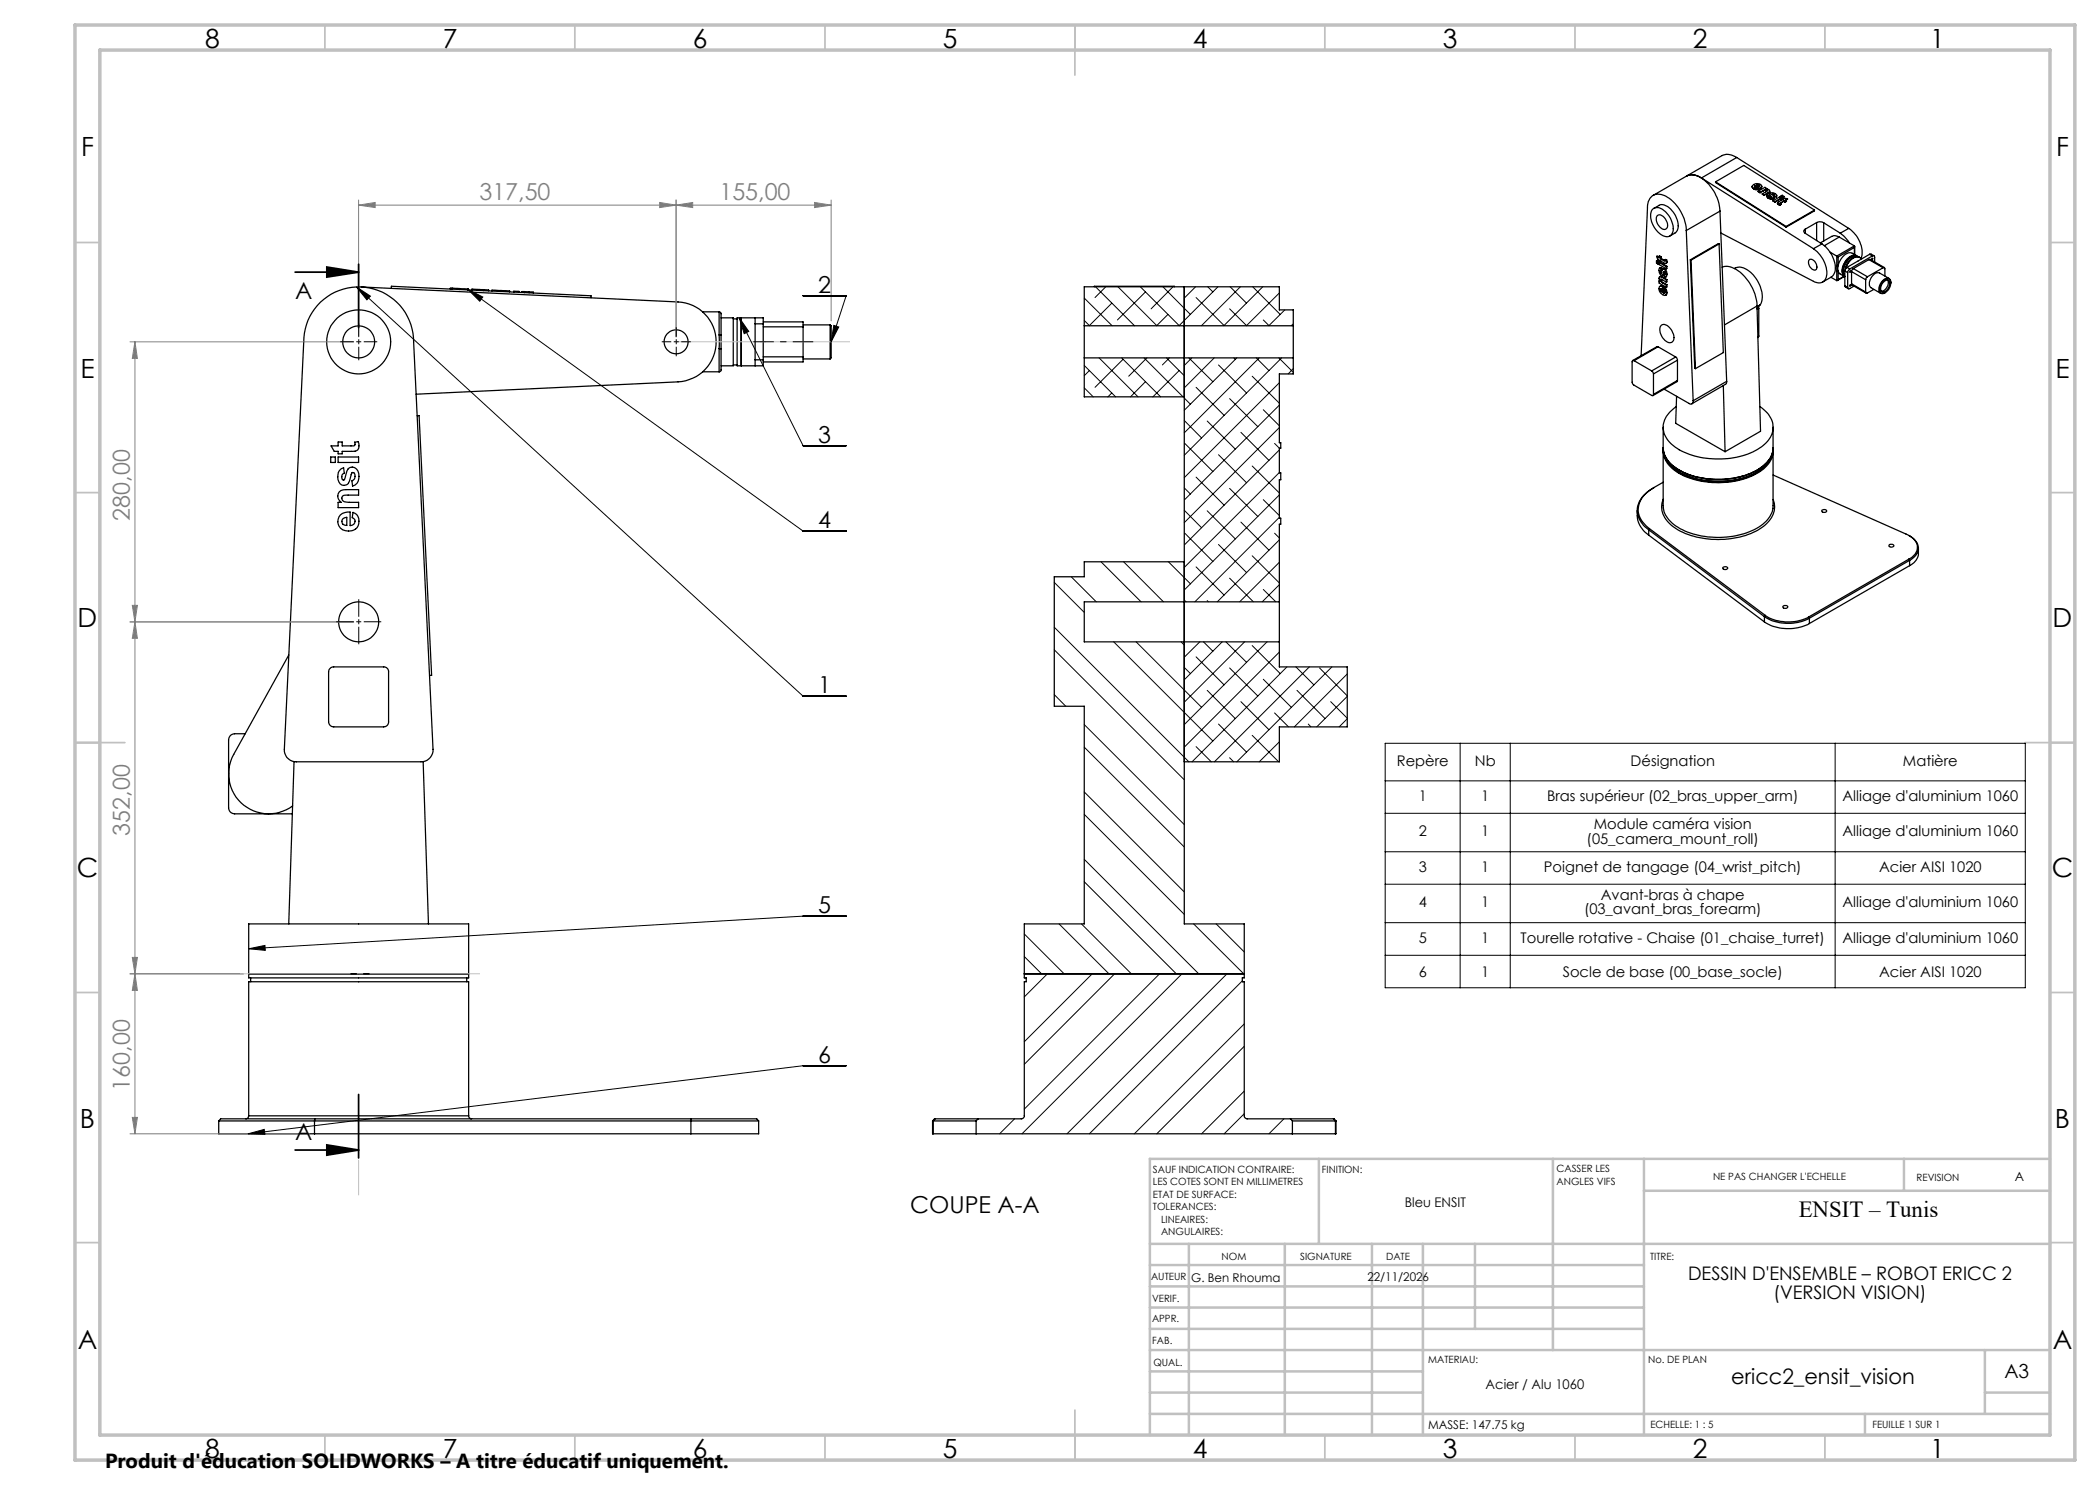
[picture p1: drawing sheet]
<svg xmlns="http://www.w3.org/2000/svg" width="420mm" height="297mm" viewBox="0 0 420 297" stroke-linecap="round" stroke-linejoin="round" font-family="sans-serif">
<g fill="none" stroke="#000" stroke-width=".25">
<path d="M337.3 35.2a2.87 2.87 0 0 1 3 .4M337.3 35.2a3.4 3.4 0 0 1 3.9 1.1 9 9 0 0 1 2.8 5.9M337.3 35.2l-6.7 3.9M340.3 35.6l22.4 14.1M343.1 36.4v.1l14.1 8.9M343.1 36.4l14.1 8.9M343.1 36.4l5.7-3.3 14.1 8.9M347.3 31.5a2.97 2.97 0 0 0-2.9-.4l-7.1 4.1M347.3 31.5l-7 4.1M347.3 31.5l22.4 14.2M350.4 37.4l.3 .4M350.4 37.3v.1"/>
<path d="M350.7 37.8l.4 .2 .6-.2M350.7 37.7l.4 .2 .6-.1M350.7 37.7a.48 .48 0 0 1-.2-.6 .48 .48 0 0 1 .5-.3 .87 .87 0 0 1 1.3 .6l-.4 .3M350.7 37.7v.1M351 37.2l-.1 .3M351 37.2l-.1 .2 .1 .2h.4l.3 .2M351 37.2l.9 .6M351 37.2l.9 .5M351 37.2h.1M351.5 37l-.3 .1 .6 .3 .1-.2-.1-.2M351.5 37h.3M351.5 37l-.2 .1"/>
<path d="M351.5 37l.3 .1M351.5 37h.1M351.6 38.2l.4 .4M351.6 38.2l.4 .3M351.8 37.1l.1 .1M351.8 37v.1M351.9 37.7v.1M352 38.5v.1M352.4 37.3l-.1 .2-.4 .3M352.5 38.8l.3 .3M352.5 38.8l.3 .2M352.6 38.2l-.6 .4"/>
<path d="M352.6 38.1l-.6 .4M352.6 38.1v.1M352.8 39v.1M353.3 39.1l.1 .3 .3 .2M353.3 37.7l-.2 .1h.2a.39 .39 0 0 1 .6 .2 .39 .39 0 0 1-.2 .5M353.3 37.7v.1M353.3 37.7l-.3-.2-1.4 .7M353.4 38.1l-.4-.1-.4 .2M353.4 38.1v.1M353.4 38v.2l-.9 .6M353.4 38h-.4l-.4 .1M353.4 38v.1"/>
<path d="M353.6 38.6l-.8 .5M353.7 39.6l.6 .3 .4-.1M353.7 39.6l.6 .2 .4-.1M353.7 39.6h.1M353.7 38.5l-.9 .5M353.7 38.5l-.1 .1M353.8 39.1a.34 .34 0 0 0 .2 .3 .34 .34 0 0 0 .4 0M353.8 39.1l-.4-.2-.1 .1 .4 .6M353.8 39.1v.2M353.9 38.8l.4 .6M353.9 38.2v.2l-.3 .2M354.3 39.4v.1"/>
<path d="M354.3 39.3l.1 .1M354.3 39.3l-.4-.4a.77 .77 0 0 1 .8-.3 .77 .77 0 0 1 .6 .6l-.1 .1M354.3 39.3v.1M354.4 38.9a.57 .57 0 0 1 .3 .9M354.4 38.8l.1 .1M354.4 38.8v.1M354.5 38.9l.3 .1M354.5 38.8l.3 .1M354.5 38.8h-.1M354.5 38.8v.1M354.7 39.7v.1M354.8 39l.1 .1"/>
<path d="M354.8 38.9v.3M354.8 38.9v.1M354.8 39.2l.4 .2M354.8 39.2l.4 .1M354.9 39.5l-.2 .2M355.2 39.3v.1M355.3 39.2l-.1 .2M355.4 39.1v.1M356.1 39.3l.3-.3 .4 .3M356.1 39.3l.4 .2M356.2 39.9l.2 .1-.9 .5 .2 .3M356.2 39.9l.1 .1"/>
<path d="M356.3 39.6l-1.3 .8M356.3 39.6l-.3-.2-1.4 .7M356.5 39.5h.1M356.8 39.3l-.3 .2M357.5 39.8l-.4 .3M357.5 39.8l-.6-.2-.7 .3M357.5 39.8l-.5 .2 .3 .2M72.2 57.4l63.4 3a8 8 0 0 1 7.6 8 8 8 0 0 1-7.6 8l-52.4 2.4M78.2 57.7l.1-.4 39.9 1.9v.3M90.4 57.6l1.5 .1M90.4 57.6h-.3v.2M90.4 57.6v.3"/>
<path d="M91.9 57.7l1.6 .1v.2M91.9 57.7v.2M93.6 57.8v.2M95.4 57.9h.7M95.4 57.9l-1-.1v.2M95.4 57.9v.2M96.1 57.9h.6M96.1 57.9v.2M96.7 57.9v.2M96.7 57.9l1 .1v.2M100.2 58.1l-1.8-.1v.2M100.2 58.1l1.7 .1v.2"/>
<path d="M100.2 58.1v.2M102.8 58.4v-.2l1 .1v.2M104.8 58.3h-.4v.2M104.8 58.3v.2M105.8 58.4h.8v.2M105.8 58.4l-.9-.1v.2M105.8 58.4v.2M218.9 57.4v-.1h15.9v.1M236.9 57.4v127.4h11.9v10.8h-.3v.8h.3v26.8a.6 .6 0 0 0 .6 .6h17.3M330.4 42a1.64 1.64 0 0 1 2.4 .2 4.6 4.6 0 0 1 1.7 4.3 1.31 1.31 0 0 1-2.1 .5 4.3 4.3 0 0 1-2-5zM330.8 41.7l1-.6a2.23 2.23 0 0 1 2.7 1.2 3.5 3.5 0 0 1 .7 4.2l-1.2 .7M331.3 52.2l.1-.1 .3 .2"/>
<path d="M331.3 52.2l.3 .2M331.3 52.2v.4l.3 .2M331.3 51.3l.1-.1 .4 .3M331.3 51.3l.2 .6 .6 .5M331.4 43.1a1.27 1.27 0 0 1 1.8 .9 1.08 1.08 0 0 1-.4 1.9 2.12 2.12 0 0 1-1.4-2.8zM331.6 52.4v.4M331.7 52.3l-.1 .5M331.7 52.3l-.1 .1M331.8 51.3l.4 .1M331.8 52.5l.1-.1 1.5 .9M331.8 51.3l.3 .1M331.8 51.3v.3l-.5-.3"/>
<path d="M331.8 52.5v.4l1.5 .9M331.8 56.2v.4l1.5 .9M331.8 52.5l1.5 .8M331.9 55.3l.6 .1M331.9 56.1l-.1 .1M332 57.3l.2-.1 .6 .2M332.1 54.2v.3M332.1 56l.1-.2 1.1 .6M332.1 56l.1 .3 .4 .3M332.1 57.9l.1-.2h.2v.7l-.2-.2M332.1 57.9l.1 .3M332.1 52.4v-.2l.9 .5h.2l.1-.3"/>
<path d="M332.1 54.5l.1 .1M332.1 51.4v.3M332.1 51.7l.6 .4M332.2 54.2v.2M332.2 55.9l.1 .4 .4 .3M332.2 57.8l.1 .3M332.2 54.6h.1M332.2 54.2h-.1M332.2 55.9l-.1 .1M332.2 57.8l-.1 .1M332.2 54.4l.1 .1M332.2 54v.2"/>
<path d="M332.2 55.8v.1M332.2 53.6h-.2a.85 .85 0 0 0-.2 .9 .85 .85 0 0 0 .8 .5l.1-.5M332.2 57.7v.1M332.2 51.4v.3M332.2 52.2l-.1 .2M332.2 51.7l.6 .3M332.2 51.7h-.1M332.2 51.4h-.1M332.2 53.6v.4M332.2 54.4l-.1 .1M332.2 54l-.1 .2M332.3 54.5l-.1 .1"/>
<path d="M332.3 58.1l.1 .2M332.3 58.1l-.1 .1M332.3 53.5l-.3 .1M332.3 53.5l.1 .5h-.2M332.3 53.5l-.1 .1M332.4 55.5l-.5-.1-.1 .3 .2 .6-.2-.1M332.4 55.5l.9 .5M332.5 55.4l.9 .5M332.5 55.4l-.1 .1M332.5 53.9l-.3 .7M332.6 53.8l.2 .1M332.6 56.6l.7 .4"/>
<path d="M332.7 53.8h.2M332.7 57.5a.49 .49 0 0 0-.7-.2 .49 .49 0 0 0-.2 .7 1.24 1.24 0 0 0 1.4 1l.1-.4M332.7 53.8h-.1M332.7 55l-.2 .1M332.7 57.5v1.1M332.7 55h-.1M332.7 52.1h.3M332.7 56.6l.7 .3M332.7 56.6h-.1M332.7 54.5l.1-.1a.31 .31 0 0 1 .2 .3 .31 .31 0 0 1-.2 .3M332.8 58.5l.2 .1M332.8 57.4v1.1"/>
<path d="M332.8 57.4l-.1 .1M332.8 58.5l-.1 .1M332.8 53.9l.4 .5 .1 .5M332.8 52l.2 .1M332.8 52l-.1 .1M332.8 54.4l-.1 .6M332.8 57.6l.2-.1 .2 .4 .2 .6M332.8 57.6l.3 .3 .2 .7M332.8 57.6v.4a.29 .29 0 0 1 .2 .4 .29 .29 0 0 1-.3 .2M332.8 54.3v.1M332.8 54.4l-.1 .1M332.9 53.8l.4 .6 .1 .5"/>
<path d="M332.9 53.8l-.1 .1M333 51.9v.2M333 51.9l.3 .1M333 54.9l-.2 .1M333 51.9l.2 .1M333.2 55.4h-.1M333.2 52l.1 .4M333.3 53.3v.5M333.3 56v.4M333.3 57v.5M333.3 54.9l-.1 .4-.2 .2h-.2v-.5M333.3 52l.1 .4"/>
<path d="M333.3 52h-.1M333.4 53.3h-.1M333.4 53.3l-.1 .5M333.4 55.9l-.1 .5M333.4 56.9l-.1 .6M333.4 55.9l-.1 .1M333.4 56.9l-.1 .1M333.4 52.4l-.2 .3M333.4 54.9l-.2 .4M333.4 58.5l-.1 .4-.2 .2M333.4 52.4h-.1M333.4 54.9h-.1"/>
<path d="M333.4 58.5l-.1 .1M337.3 46.1a8.1 8.1 0 0 0-5-7.2 2.28 2.28 0 0 0-2.8 2.7l-1.3 29.6M337.3 46.1l1.3 34M338.1 52l.8 21.7h.2M338.1 52h.1M338.2 52l.9 21.7M343.8 48.8l-.1-.1-5.6 3.3M343.8 48.8l.9 21.7-5.6 3.2M343.8 48.8l-5.6 3.2M344 42.2l-6.7 3.9M344 42.2l1.3 34.1M344.2 46.6l18.5 9.7a1.69 1.69 0 0 0 1.9 .1 1.69 1.69 0 0 0 .8-1.8 6.3 6.3 0 0 0-2.7-4.9"/>
<path d="M344.4 53.4a4.1 4.1 0 0 1 4.2 1.6 9.4 9.4 0 0 1 2.8 6.2M346.9 53.7a2.43 2.43 0 0 1 2.9 .6 6.3 6.3 0 0 1 2.4 6.3l-.2 .4M354.6 40.1l.4 .3M355 40.4h.1M355.5 40.6l.2 .3M355.7 40.9l.3 .2M355.7 40.8l.3 .2M355.7 40.8v.1M356 41v.1M356.2 40.6l-.2 .1M356.2 40.5l-.2 .1 .2 .2M356.2 40.8l-.2 .3"/>
<path d="M356.2 40.8l-.2 .2M356.2 40.5v.1M356.8 40.2l-.6 .4M356.8 40.2l.2 .2M356.8 40.2l-.6 .3M356.8 40.2h.1M357 40.4h.1M357.2 45.3v.1M357.3 40.2l-.3 .2M361.1 45.8a.44 .44 0 0 0-.4 .4 .44 .44 0 0 0 .4 .5M361.1 46.7l3.3 2.1M361.1 45.8v.9"/>
<path d="M361.9 51.9a1.4 1.4 0 0 1 1.4 2 1.13 1.13 0 0 1-1.6-1.1v-.5zM362.9 42v.2l-5.7 3.2M362.9 42l-5.7 3.3M363.3 44.5a1.37 1.37 0 0 1 1.4 .1M363.3 44.5l-2.2 1.3M363.3 44.5v3.6M364.4 48.8a5.9 5.9 0 0 1 2.6 5.6l-.4 .7-.3 .3-1.8 1M364.4 48.8l-1.7 .9M364.7 44.6l3.4 2M364.7 44.6v3.6M366 50.4l1.3 .8M366.2 55.5l1.1 .6"/>
<path d="M367.3 51.2l.3 .2M367.3 53.1h.3M367.3 53.1v1.1M367.3 54.2h.3M367.3 51.2v1.9M367.3 54.2v1.9M367.6 54.2l.3 .5 1 .6-1.4 .8M367.6 53.1v1.1M367.6 55.9l-.3 .2M367.6 51.4v1.7M367.6 54.2v1.7M367.8 47.4a1.45 1.45 0 0 0-1.4-.1l-2.3 1.3"/>
<path d="M367.8 47.4l3.1 1.8M367.8 47.4l-2.9 1.7M368.1 46.6l.7 .7 1.1 1.3M368.8 55.2l-1.2 .7M369 57.1l.1 .3 .6 .3M369 54.2l.5 .3M369 57.1l.5 .4M369 54.2v2.9M369.4 53.5l-.3 .2-.1 .5M369.4 53.5l.6 .3M369.5 54.5v3M369.7 45.7a5.6 5.6 0 0 1 2.5 5.9"/>
<path d="M369.7 45.7l-1.6 .9M370 53.8l-.5 .7M370.3 56.8l.1 .2 2.8 1.6M370.3 54.3l2.8 1.6M370.3 56.8l2.8 1.6M370.3 54.3v2.5M370.7 53.7l-.4 .6M370.7 53.7l2.8 1.6M370.8 57.2l-.8 .5a.26 .26 0 0 1-.3 0 .26 .26 0 0 1-.2-.2M370.9 49.2v.3M370.9 49.2l-3.6 2M370.9 49.5l-3.3 1.9"/>
<path d="M370.9 49.5v1.4M370.9 49.3v1.6M371.2 51.2a2.07 2.07 0 0 0-2.3 1.4 2.01 2.01 0 0 0 0 2.6M371.3 51.1l-.8-.4a2.24 2.24 0 0 0-2.6 1.6l-.3 .8M371.4 51.3a1.44 1.44 0 0 0-2 .5l-.1 .2a2.9 2.9 0 0 0-.6 3.1l.3 .2M371.9 51.5a2.19 2.19 0 0 0-2.5 1.6l-.3 .7M371.9 51.5a1.65 1.65 0 0 0-2.4 .7 2.75 2.75 0 0 0-.5 3.1M371.9 51.5l.5 .2M373.1 55.9v2.5M373.5 55.3l-.4 .6M373.8 51.9h.3l2.8 1.6M373.8 51.9l2.8 1.6"/>
<path d="M373.8 51.9l-3.1 1.8M373.9 50.9l.3-.1 .6 .3M373.9 50.9l.6 .3M373.9 50.9l-4.5 2.6M374.5 51.2a.28 .28 0 0 1 .3-.1 .28 .28 0 0 1 .1 .3v1M374.5 51.2l-4.5 2.6M374.8 57.9l-1.4 .8-.3-.3M376.6 56.2a.84 .84 0 0 1 1.5 0 2.04 2.04 0 0 1-1.8 2.5 1.62 1.62 0 0 1 .3-2.5zM376.6 53.5a.21 .21 0 0 1 .3 0 .21 .21 0 0 1 .1 .3v1.4M376.6 53.5l-3.1 1.8M376.7 56.5a.69 .69 0 0 1 .9-.4 .69 .69 0 0 1 .3 1 1.38 1.38 0 0 1-1.5 1.2 1.32 1.32 0 0 1 .3-1.8zM377.5 56.1a1.69 1.69 0 0 1-1.2 2.1"/>
<path d="M377.8 55.7l-1.9-1.1a1.9 1.9 0 0 0-2 1.8v.6l.3 .5 1.9 1.2M378.2 56.6a.84 .84 0 0 0-.6-1 .84 .84 0 0 0-1 .5 1.8 1.8 0 0 0-.5 2.6h.5l.4-.2M64.1 60.4a11 11 0 0 1 11.9-2.1 11 11 0 0 1 6.7 10.1l3.9 81.5a2.38 2.38 0 0 1-2.4 2.5h-24.9a2.4 2.4 0 0 1-2.4-2.5l3.8-81.5a10.8 10.8 0 0 1 3.4-8zM140.5 62.4h3.3M140.5 74.4h3.3M143.8 69.7h.4M143.8 67v2.7M143.8 67h.4M143.8 62.4l.4 .2v4.4M143.8 62.4v4.6M143.8 69.7v4.7M144.2 69.7v4.4l-.4 .3"/>
<path d="M144.2 67v2.7M144.2 63.6h2.4v9.6h-2.4M146.6 63.8h.8M146.6 73h.8M148.2 63.6v9.6M151 63.6v1.2M151 72v1.2M151 64.8h1.6M151 72h1.6M151 64.8v7.2M152.6 64.8v-1.2h-5.2v9.6h5.2v-1.2M152.6 64.4h8v1"/>
<path d="M152.6 64.8v7.2M152.6 71.4h8M152.6 65.4h8M160.6 71.4v1h-8M160.6 71.8h5.4M160.6 65h5.4M160.6 65.4v6M166 65v6.8M166 65a1.79 1.79 0 0 1 .2 1.6v5l-.2 .2M216.9 65.2v6.4M216.9 65.2v-7.8h39v4.6h2.8v3.2M216.9 71.6v7.8h20"/>
<path d="M216.9 71.6h41.8M216.9 65.2h41.8M258.7 65.2v6.4M258.7 71.6v3.2h-2.8v13.7h.3v1.1h-.3v5h.3v1.4h-.3v7.6h.3v1.2h-.3v15.6M326.8 72.1a.23 .23 0 0 0-.3 0 .23 .23 0 0 0-.1 .3l.1 4.4 3.8 2.3a.21 .21 0 0 0 .3 0 .21 .21 0 0 0 .1-.2M326.8 72.1l3.5 2.1M330.3 74.2l.4 .6M330.7 74.8v4.1M331.6 69.4l-.2-.1-4.9 2.8M331.6 69.4l3.5 2M331.6 69.4l-4.8 2.7M332.2 65.1a1.43 1.43 0 0 1 2 .8 1.94 1.94 0 0 1 .2 2.6 2.19 2.19 0 0 1-2.4-2v-.7z"/>
<path d="M332.8 77.8l5 2.9a.51 .51 0 0 0 .6 0 .51 .51 0 0 0 .2-.6M335.1 71.4l.4 .6M335.1 71.4l-4.8 2.8M335.3 79.3l-.2 5.4 9.9 5.6M335.5 76.1l-.1 .2-4.8 2.8M335.5 72v4.1M335.5 72l-4.8 2.8M335.5 76.1l-4.8 2.8M344.7 77.1l.3 13.2M345.3 76.3l-.1 .5-6.8 3.9M345.3 76.3l-6.7 3.8M351.4 61.2l-6.5 3.8"/>
<path d="M351.4 61.2l.7 25.1-7.1 4M351.7 61.4l.1 .3M351.8 67.2l-.2 .3M351.8 61.7v5.5M351.8 61.7l-.4 .1M351.8 67.2l-.2 .1M352 61l-.6 .7M352 61l-.6 .4M66.1 91.4h1v1.1h-1zM66.2 89.2h1.4v-.8h.8v.8h2.4l.2-.3-.1-.5 .7-.1a1.22 1.22 0 0 1 .1 1.3 1.22 1.22 0 0 1-1.1 .7h-2.2v.5h-.8v-.5h-.7zM67.6 91.4h4.1v1.1h-4.1zM67.8 98.4l.9-.4 3-.1v1.1h-2.1a1.01 1.01 0 0 0-1.2 .4v.2a.76 .76 0 0 0 .5 .8l2.8 .1v1h-4.1v-1h.6a1.46 1.46 0 0 1-.4-2.1z"/>
<path d="M67.9 94.1l.8-.5 .2 1a.8 .8 0 0 0-.2 1.4l.2-.1 .2-.8a1.96 1.96 0 0 1 1-1.6 1.49 1.49 0 0 1 1.7 1.8 1.84 1.84 0 0 1-1.3 1.9l-.1-1a.93 .93 0 0 0 .6-.8 .93 .93 0 0 0-.4-.9l-.3 .3-.3 1.1a1.2 1.2 0 0 1-1.2 1.2 1.2 1.2 0 0 1-1.2-1.2 2.72 2.72 0 0 1 .3-1.8zM83.4 83.1h.4l2.5 52h-.4M330.8 97.5a5.3 5.3 0 0 0-3.2 4.6 5 5 0 0 0 2.3 3.6M330.8 97.5a5.3 5.3 0 0 0-3.3 5.1 5.2 5.2 0 0 0 2.2 3.4M332.6 89.5a5.6 5.6 0 0 0 3.7 4.8 17 17 0 0 0 15.6-.6 5.1 5.1 0 0 0 2.7-4.2M332.6 85.4v4.4a5.4 5.4 0 0 0 3.2 4.6 17.3 17.3 0 0 0 15.7-.1 5.3 5.3 0 0 0 3.1-4.5v-4.4M332.6 90a5.4 5.4 0 0 0 3.2 4.7 17 17 0 0 0 16.1-.3 5 5 0 0 0 2.7-4.4M332.6 90.2v10.9a5.7 5.7 0 0 0 3.9 4.9 17 17 0 0 0 15.6-.8 5.1 5.1 0 0 0 2.5-4.1v-10.9M332.6 99.9a4.6 4.6 0 0 0 2.2 5.5 17.1 17.1 0 0 0 12.5 2.1 9.8 9.8 0 0 0 7.2-4.3 3.8 3.8 0 0 0 .1-3.3M332.6 96.4l-1.8 1.1M333.4 92.2a9.7 9.7 0 0 0 6.7 3.9 16 16 0 0 0 12.2-2.2l1.5-1.7M352 81.3a4.8 4.8 0 0 1 2.4 5.4 8.3 8.3 0 0 1-5.9 4.5 17 17 0 0 1-13.5-1.8 4.4 4.4 0 0 1-1.9-5.8 6.3 6.3 0 0 1 2.1-2.3"/>
<path d="M354.6 95l26.6 11.8a2.81 2.81 0 0 1 2.2 3.4l-.5 .8-1.1 .8M68.1 103a2.72 2.72 0 0 1 1.9-.6v2.7a.82 .82 0 0 0 1-.6 .82 .82 0 0 0-.6-1l.2-1a1.98 1.98 0 0 1 1.1 2.5 1.98 1.98 0 0 1-2.6 1.1 1.89 1.89 0 0 1-1-3.1zM68.6 103.7l.8-.2v1.6a.81 .81 0 0 1-.9-.4 .81 .81 0 0 1 .1-1zM236.9 112.4h-20v3h-6v25.8h6v43.6h-12v10.8h.3v.8h-.3v26.8a.6 .6 0 0 1-.6 .6h-17.3M327.4 102.1a5 5 0 0 0 2.3 4.9M329.7 106l23.2 17.3M329.7 106v1M329.7 107l23.2 17.4M329.9 105.7l23.2 17.4M329.9 105.7l-.2 .3M344.6 113.5l.1-.1a.44 .44 0 0 1 .5-.1 .44 .44 0 0 1 .3 .4 .52 .52 0 0 1-.6 .2 .52 .52 0 0 1-.3-.4zM364.4 102h.1a.41 .41 0 0 1 .5-.1 .41 .41 0 0 1 .2 .5 .46 .46 0 0 1-.5 .1 .46 .46 0 0 1-.3-.5z"/>
<path d="M377.9 109v-.1a.49 .49 0 0 1 .5-.1 .49 .49 0 0 1 .3 .5 .54 .54 0 0 1-.5 .1 .54 .54 0 0 1-.4-.4zM381.8 107.1a2.6 2.6 0 0 1 1.4 3.9l-1.3 1.1M381.8 111.8l-20.1 11.6M381.8 111.8l.1 .3M381.9 112.1l-20 11.5M381.9 112.1v1M381.9 113.1l-20 11.6M383.7 109.6v1.1a2.92 2.92 0 0 1-1.8 2.4M57.7 131l-11 19.9a8 8 0 0 0 1.8 9.9 8 8 0 0 0 10 .4M65.9 133.8l.6-.4h10.2a.96 .96 0 0 1 1 1v10a.97 .97 0 0 1-1 1h-10a1.02 1.02 0 0 1-1-1v-10zM255.9 120.4v8M255.9 128.4v5h13.6v12h-13.6v7h-19"/>
<path d="M255.9 120.4h-39v8h39M352.9 123.3a9.1 9.1 0 0 0 9 .3M352.9 124.4a9.1 9.1 0 0 0 9 .3M352.9 123.3v1.1M353.1 123.1a8.7 8.7 0 0 0 8.6 .3M353.1 123.1l-.2 .2M356.6 121.3l.1-.1a.44 .44 0 0 1 .5-.1 .44 .44 0 0 1 .3 .4 .52 .52 0 0 1-.5 .2 .52 .52 0 0 1-.4-.4zM361.7 123.4l.2 .2M361.9 123.6v1.1M49 146.8h-2.1a1.21 1.21 0 0 0-1.2 1.2v13.6a1.2 1.2 0 0 0 1.2 1.2h11.6M58.8 152.3l-1.1 32.5M84.6 152.3l1.1 32.5"/>
<path d="M49.7 194.8h44M49.7 184.8h44v10.8h-44zM50.1 195.6v.8M93.3 195.6v.8M204.9 194.8h43.9M43.7 224.2h19.2M43.7 224.2v2.6h19.2M49.7 223.2a.6 .6 0 0 1-.6 .6M49.7 223.2v-26.8h44v26.8M49.7 223.2h44M62.9 224.2v2.6M62.9 224.2h75.3"/>
<path d="M62.9 226.8h75.3M63 223.8h-18.9l-.4 .4M63 223.8h75.3M63 223.8l-.1 .4M93.7 223.2a.6 .6 0 0 0 .6 .6M138.2 224.2h13.5M138.2 224.2v2.6M138.3 223.8h13l.4 .4M138.3 223.8l-.1 .4M151.7 224.2v2.6h-13.5M186.5 224.2v2.6h.1M186.5 224.2h8.7"/>
<path d="M187 223.8l-.5 .4M187 223.8l-.4 .4v2.6M195.2 224.2v2.6M195.6 223.8l-.4 .4M258.1 223.8l.4 .4M258.5 224.2h8.6M258.5 224.2v2.6M266.7 223.8l.5 .4M266.7 223.8l.4 .4M267.1 224.2h.1M267.1 224.2v2.6M267.2 224.2v2.6h-80.6"/>
<circle cx="370.1" cy="54.4" r=".15"/>
<circle cx="370.1" cy="57.1" r=".15"/>
<circle cx="374.4" cy="51.8" r=".15"/>
<circle cx="71.7" cy="68.4" r="3.2"/>
<circle cx="71.7" cy="68.4" r="6.4"/>
<circle cx="135.2" cy="68.4" r="2.4"/>
<circle cx="71.7" cy="124.4" r="4"/>
</g>
<g fill="none" stroke="#000" stroke-width=".2">
<path d="M216.9 59.6l5.5 5.6M219.1 57.4l7.8 7.8M221.2 57.4l-2.2 2.1M223.6 57.4l7.8 7.8M228.1 57.4l7.8 7.8M229.1 58.4l-5.6 5.6M232.6 57.4l5.5 5.5M234.6 57.4l-4.4 4.4M239.1 57.4l-2.2 2.2M239.2 59.5l5.6 5.6M241.5 57.4l1.1 1M243.6 57.4l-7.8 7.8"/>
<path d="M246 57.4l3.3 3.2M248.1 57.4l-7.8 7.8M250.5 57.4l5.5 5.5M252.6 57.4l-7.8 7.8M255.9 58.6l-6.6 6.6M216.9 73.1l6.2 6.3M216.9 64.1l1 1.1M216.9 77.6l1.8 1.8M217.9 74.1l-1 1M219.8 71.6l7.8 7.8M222.4 60.6l-4.6 4.6M222.4 78.6l-.8 .8"/>
<path d="M224.3 71.6l7.8 7.8M224.6 71.9l-5.6 5.6M226.9 65.1l-.1 .1M228.8 71.6l7.8 7.8M229.1 76.3l-3 3.1M229.4 71.6l-3.7 3.6M233.3 71.6l3.6 3.5M233.6 62.9l-2.3 2.3M233.9 71.6l-1.4 1.4M235.8 74.1l-5.2 5.3M236.9 79.6l1.2 1.3M237.8 71.6l4.8 4.7"/>
<path d="M238.4 71.6l-1.5 1.5M239.2 77.5l5.6 5.6M242.9 71.6l-6 6M243.7 73l5.6 5.6M245.9 79.7l5.7 5.6M245.9 61.8l3.4 3.4M246.8 71.6l.3 .3M247.4 71.6l-10.5 10.5M250.4 75.2l5.5 5.4M251.2 71.6l2.6 2.5M251.8 71.6l-14.9 15M252.7 64l1.1 1.2"/>
<path d="M255.8 71.6l2.9 2.9M255.9 76.5l-19 19M256.3 71.6l-19.4 19.4M257 62l-3.2 3.2M258.7 73.7l-1.1 1.1M258.7 64.8l-.5 .4M236.9 97.6l1.2 1.2M236.9 84.1l3.4 3.5M237 88.7l5.6 5.6M239.2 95.4l5.6 5.6M241.4 84.2l5.7 5.6M243.7 90.9l5.6 5.7"/>
<path d="M245.9 97.7l5.7 5.6M248.2 86.5l5.6 5.6M250.4 93.2l5.5 5.4M252.7 99.9l3.2 3.2M252.7 81.9l3.2 3.3M254.9 88.7l1 .9M255.9 81l-19 19M255.9 85.5l-19 19M255.9 90l-19 19M255.9 94.5l-19 19M255.9 99l-19 19M210.9 116.5l6 6"/>
<path d="M214.2 115.4l5.1 5M220.2 112.4l8 8M224.7 112.4l8 8M233.7 112.4l4.4 4.4M236.9 102.1l3.4 3.4M237 106.6l5.6 5.7M239.2 113.4l5.6 5.6M241.4 102.2l5.7 5.6M243.7 108.9l5.6 5.6M245.9 115.6l4.8 4.8M248.2 104.4l5.6 5.6M250.4 111.2l5.5 5.4"/>
<path d="M252.7 117.9l2.5 2.5M254.9 106.6l1 1M255.9 103.5l-16.9 16.9M255.9 108l-12.4 12.4M255.9 112.5l-8 7.9M255.9 116.9l-3.5 3.5M210.9 130l26 26M210.9 138.9l2.2 2.3M210.9 125.4l26.9 27M222.7 128.4l14.2 14.1M227.2 128.4l13.1 13.1M236.2 128.4l.7 .6"/>
<path d="M236.9 120l.3 .4M236.9 133.5l1.2 1.2M239.2 131.4l5.6 5.6M240 128.4l-3.1 3M240.7 128.4l1.9 1.8M241.4 120.1l.3 .3M241.4 138.1l5.7 5.6M244.4 128.4l-7.5 7.6M245.2 128.4l4.1 4.1M245.9 133.6l5.7 5.6M248.9 128.4l-12 12M250.4 129.1l5.6 5.6"/>
<path d="M252.7 135.9l5.6 5.6M253.4 128.4l-16.5 16.5M255.9 130.4l-19 19M257.4 133.4l-19 19M259.2 133.4l3.6 3.6M259.4 138.1l5.6 5.6M261.9 133.4l-19 19M263.9 133.6l5.6 5.6M266.4 133.4l-19 19M269.5 134.8l-10.6 10.6M269.5 139.3l-6.2 6.1M216.9 149.4l20 20"/>
<path d="M216.9 158.4l20 20M216.9 144.9l20 20M237 142.6l5.6 5.6M239.2 149.3l3.1 3.1M243.7 144.8l5.6 5.6M245.9 151.5l.8 .9M248.2 140.3l5.6 5.6M250.4 147.1l5.3 5.3M254.9 142.6l2.8 2.8M255.9 148.4l-4.1 4M261.7 144.8l.5 .6M266.1 140.3l3.4 3.3"/>
<path d="M269.5 143.8l-1.7 1.6M216.9 176.4l18.4 18.4M216.9 162.9l20 20M216.9 171.9l22.8 22.9M204.9 191.3l3.4 3.5M204.9 186.8l7.9 8M205 194.8l-.1 .1M209.5 194.8l-4.6 4.6M211.8 184.8l10 10M216.3 184.8l10 10M218.4 194.8l-13.5 13.5M222.9 194.8l-18 18.1"/>
<path d="M231.9 194.8l-27 27M236.4 194.8l-32 32M238.7 184.8l10 10M243.2 184.8l5.6 5.6M245.4 194.8l-32 32M248.5 196.2l-30.6 30.6M248.8 204.8l-21.9 22M248.8 218.2l-8.5 8.6M248.8 209.3l-17.4 17.5M202.9 223.8l-3 3M248.8 222.7l-4 4.1M256.8 223.8l-3 3"/>
<path d="M258.5 226.6l-.2 .2"/>
</g>
<path d="M26 194.8h22.7M27 194.8v32M26 226.8h35.9M26.5 223.5h1l-.5 3.3z" fill="none" stroke="#808080" stroke-width=".2"/>
<g fill="none" stroke="#c0c0c0" stroke-width=".35">
<path d="M65 5v5M115 5v5M165 5v5M215 5v10M265 5v5M315 5v5M365 5v5M15 48.5h5M410 48.5h5M15 98.5h5M410 98.5h5M15 148.5h10"/>
<path d="M405 148.5h10M15 198.5h5M410 198.5h5M15 248.5h5M410 248.5h5M65 287v5M115 287v5M165 287v5M215 282v10M265 287v5M315 287v5M365 287v5"/>
</g>
<g fill="none" stroke="#c0c0c0" stroke-width=".5">
<path d="M263.8 231.8v17M310.6 231.8v38.2M328.8 231.8v55.2M328.8 238.2h81.2M380.8 231.8v6.4M410 231.8h-180v55.2M230 248.8h180M230 257.3h98.8M230 253h98.8M237.8 248.8v38.2M257 248.8v38.2M274.4 248.8v38.2"/>
<path d="M284.6 248.8v38.2M295 248.8v17M230 265.8h98.8M230 261.5h98.8M230 278.5h54.6M230 274.3h54.6M230 270h180M397 278.5h13M397 270v12.8M230 282.8h180M373 282.8v4.2"/>
</g>
<path d="M15 5h400v287h-400zM20 10h390v277h-390z" fill="none" stroke="#c0c0c0" stroke-width=".7"/>
<path d="M26.5 223.5h1l-.5 3.3z" fill="#808080"/>
<path d="M27 194.8l.5 3.3h-1z" fill="none" stroke="#808080" stroke-width=".2"/>
<path d="M27 194.8l.5 3.3h-1z" fill="#808080"/>
<path d="M26 124.4h44.7M27 124.4v70.4M26 194.8h22.7M26.5 191.5h1l-.5 3.3z" fill="none" stroke="#808080" stroke-width=".2"/>
<path d="M26.5 191.5h1l-.5 3.3z" fill="#808080"/>
<path d="M27 124.4l.5 3.3h-1z" fill="none" stroke="#808080" stroke-width=".2"/>
<path d="M27 124.4l.5 3.3h-1z" fill="#808080"/>
<path d="M26 68.4h44.7M27 68.4v56M26 124.4h44.7M26.5 121.1h1l-.5 3.3z" fill="none" stroke="#808080" stroke-width=".2"/>
<path d="M26.5 121.1h1l-.5 3.3z" fill="#808080"/>
<path d="M27 68.4l.5 3.3h-1z" fill="none" stroke="#808080" stroke-width=".2"/>
<path d="M27 68.4l.5 3.3h-1z" fill="#808080"/>
<path d="M71.7 41l3.3-.5v1zM71.7 40v27.4M71.7 41h63.5M135.2 40v27.4" fill="none" stroke="#808080" stroke-width=".2"/>
<path d="M71.7 41l3.3-.5v1z" fill="#808080"/>
<path d="M131.9 40.5l3.3 .5-3.3 .5z" fill="none" stroke="#808080" stroke-width=".2"/>
<path d="M131.9 40.5l3.3 .5-3.3 .5z" fill="#808080"/>
<path d="M135.2 41l3.3-.5v1zM135.2 40v27.4M135.2 41h31M166.2 40v24.2" fill="none" stroke="#808080" stroke-width=".2"/>
<path d="M135.2 41l3.3-.5v1z" fill="#808080"/>
<path d="M162.9 40.5l3.3 .5-3.3 .5z" fill="none" stroke="#808080" stroke-width=".2"/>
<path d="M162.9 40.5l3.3 .5-3.3 .5z" fill="#808080"/>
<path d="M59 54.4h12.7M65.4 53.4l6.3 1-6.3 1zM71.7 52.8v12.7M71.7 218.9v12.7M59 230h12.7M65.4 229l6.3 1-6.3 1z" fill="none" stroke="#000" stroke-width=".35"/>
<path d="M135.3 68.4h34.7" fill="none" stroke="#c0c0c0" stroke-width=".2" stroke-dasharray="30.5 1.3 1.3 1.3" stroke-dashoffset="15" stroke-linecap="butt"/>
<path d="M48 194.8h48" fill="none" stroke="#c0c0c0" stroke-width=".2" stroke-dasharray="30.5 1.3 1.3 1.3" stroke-dashoffset="8.4" stroke-linecap="butt"/>
<path d="M71.7 232v7" fill="none" stroke="#c0c0c0" stroke-width=".2"/>
<path d="M71.3 57.4l2.8 1.8-.7 .8zM65.4 53.4l6.3 1-6.3 1zM93.6 57.9l3 1.5-.6 .9zM147.8 63.6l2 2.7-1 .4zM166.8 65.1l.9 .3-1.5 3zM49.7 189.8l3.3-.7 .1 1zM49.6 226.8l3.2-.9 .2 1zM65.4 229l6.3 1-6.3 1z" fill="#000"/>
<g fill="none" stroke="#000" stroke-width=".2">
<path d="M71.3 57.4l2.8 1.8-.7 .8zM71.3 57.4l89.3 81.8h8.6M93.6 57.9l3 1.5-.6 .9zM93.6 57.9l67 48.3h8.6M160.6 59.2h8.6l-3 9.2M147.8 63.6l2 2.7-1 .4zM147.8 63.6l12.8 25.5h8.6M166.8 65.1l.9 .3-1.5 3zM277 148.7h128.1v48.9h-128.1zM277 156.2h128.1M292 148.7v48.9M302 148.7v48.9"/>
<path d="M367 148.7v48.9M277 162.7h128.1M277 170.4h128.1M277 176.8h128.1M49.7 189.8l3.3-.7 .1 1zM169.2 183.2h-8.6l-110.9 6.6M277 184.5h128.1M277 191.1h128.1M169.2 213.1h-8.6l-111 13.7M49.6 226.8l3.2-.9 .2 1z"/>
</g>
<path d="M162.6 68.4h-12" fill="none" stroke="#000" stroke-width=".2" stroke-dasharray="30.5 1.3 1.3 1.3" stroke-dashoffset="26.4" stroke-linecap="butt"/>
<g fill="none" stroke="#000" stroke-width=".2" stroke-dasharray="30.5 1.3 1.3 1.3" stroke-linecap="butt">
<path d="M70.7 68.4h-2.6M71.8 68.4v-.5M71.8 68.4h-.5M71.8 68.4v.5M71.8 68.4h.5M71.8 67.4v-2.7M71.8 69.4v2.7M72.8 68.4h2.7M134.2 68.4h-1.9M135.3 68.4v-.5M135.3 68.4h-.6M135.3 68.4v.5"/>
<path d="M135.3 68.4h.4M135.3 67.4v-1.9M135.3 69.4v1.9M136.3 68.4h1.9M70.7 124.4h-3.5M71.8 124.4v-.5M71.8 124.4h-.5M71.8 124.4v.5M71.8 124.4h.5M71.8 123.4v-3.5M71.8 125.4v3.5M72.8 124.4h3.5"/>
</g>
<g font-size="5.3">
<text x="41" y="9.5">8</text>
<text x="88.5" y="9.5">7</text>
<text x="138.5" y="9.5">6</text>
<text x="188.5" y="9.5">5</text>
<text x="238.5" y="9.5">4</text>
<text x="288.5" y="9.5">3</text>
<text x="338.5" y="9.5">2</text>
<text x="386" y="9.5">1</text>
<text x="16.2" y="31.2">F</text>
<text x="411.2" y="31.2">F</text>
<text x="16.1" y="75.5">E</text>
<text x="411.1" y="75.5">E</text>
<text x="15.5" y="125.5">D</text>
<text x="410.5" y="125.5">D</text>
<text x="15.4" y="175.5">C</text>
<text x="410.4" y="175.5">C</text>
<text x="16" y="225.5">B</text>
<text x="411" y="225.5">B</text>
<text x="15.5" y="269.7">A</text>
<text x="410.5" y="269.7">A</text>
<text x="41" y="291.5">8</text>
<text x="88.5" y="291.5">7</text>
<text x="138.5" y="291.5">6</text>
<text x="188.5" y="291.5">5</text>
<text x="238.5" y="291.5">4</text>
<text x="288.5" y="291.5">3</text>
<text x="338.5" y="291.5">2</text>
<text x="386" y="291.5">1</text>
</g>
<g font-size="4.7" fill="#808080">
<text x="95.9" y="40">317,50</text>
<text x="143.9" y="40">155,00</text>
<text x="26" y="104.1" transform="rotate(-90 26 104.1)">280,00</text>
<text x="26" y="167.1" transform="rotate(-90 26 167.1)">352,00</text>
<text x="26" y="218.1" transform="rotate(-90 26 218.1)">160,00</text>
</g>
<g font-size="4.7">
<text x="59.1" y="59.7">A</text>
<text x="163.6" y="58.5">2</text>
<text x="163.6" y="88.5">3</text>
<text x="163.6" y="105.6">4</text>
<text x="163.6" y="138.6">1</text>
<text x="163.6" y="182.6">5</text>
<text x="163.6" y="212.5">6</text>
<text x="59.1" y="228">A</text>
<text x="182" y="242.5">COUPE A-A</text>
</g>
<text font-size="4.6" x="359.7" y="243.3">ENSIT – Tunis</text>
<text font-size="4.3" x="346.3" y="276.7">ericc2_ensit_vision</text>
<text font-size="4.1" x="21" y="293.7">Produit d'éducation SOLIDWORKS – A titre éducatif uniquement.</text>
<text font-size="3.9" x="400.9" y="275.5">A3</text>
<g font-size="3.7">
<text x="337.6" y="256">DESSIN D'ENSEMBLE – ROBOT ERICC 2</text>
<text x="354.7" y="259.8">(VERSION VISION)</text>
</g>
<g font-size="2.9">
<text x="279.4" y="153.2">Repère</text>
<text x="295" y="153.2">Nb</text>
<text x="326.1" y="153.2">Désignation</text>
<text x="380.6" y="153.2">Matière</text>
<text x="283.8" y="160.2">1</text>
<text x="296.3" y="160.2">1</text>
<text x="309.4" y="160.2">Bras supérieur (02_bras_upper_arm)</text>
<text x="368.5" y="160.2">Alliage d'aluminium 1060</text>
<text x="283.8" y="167.3">2</text>
<text x="296.3" y="167.3">1</text>
<text x="318.8" y="165.9">Module caméra vision</text>
<text x="368.5" y="167.3">Alliage d'aluminium 1060</text>
<text x="317.3" y="168.7">(05_camera_mount_roll)</text>
<text x="283.8" y="174.4">3</text>
<text x="296.3" y="174.4">1</text>
<text x="308.8" y="174.4">Poignet de tangage (04_wrist_pitch)</text>
<text x="375.8" y="174.4">Acier AISI 1020</text>
<text x="283.8" y="181.5">4</text>
<text x="296.3" y="181.5">1</text>
<text x="316.8" y="182.9">(03_avant_bras_forearm)</text>
<text x="320.2" y="180.1">Avant-bras à chape</text>
<text x="368.5" y="181.5">Alliage d'aluminium 1060</text>
<text x="283.8" y="188.6">5</text>
<text x="296.3" y="188.6">1</text>
<text x="304.1" y="188.6">Tourelle rotative - Chaise (01_chaise_turret)</text>
<text x="368.5" y="188.6">Alliage d'aluminium 1060</text>
<text x="283.8" y="195.3">6</text>
<text x="296.3" y="195.3">1</text>
<text x="312.5" y="195.3">Socle de base (00_base_socle)</text>
<text x="375.8" y="195.3">Acier AISI 1020</text>
</g>
<g font-size="2.7">
<text x="280.9" y="241.3">Bleu ENSIT</text>
<text x="297.1" y="277.8">Acier / Alu 1060</text>
</g>
<text font-size="2.5" x="402.9" y="236.1">A</text>
<g font-size="2.4">
<text x="238.2" y="256.3">G. Ben Rhouma</text>
<text x="273.5" y="256.2">22/11/2026</text>
<text x="285.6" y="285.8">MASSE: 147.75 kg</text>
</g>
<g font-size="2">
<text x="230.6" y="234.6">SAUF INDICATION CONTRAIRE:</text>
<text x="230.6" y="237.1">LES COTES SONT EN MILLIMETRES</text>
<text x="230.6" y="239.6">ETAT DE SURFACE:</text>
<text x="264.4" y="234.6">FINITION:</text>
<text x="311.3" y="234.5">CASSER LES</text>
<text x="311.3" y="237">ANGLES VIFS</text>
<text x="342.6" y="236">NE PAS CHANGER L'ECHELLE</text>
<text x="383.3" y="236.2">REVISION</text>
<text x="230.6" y="242.1">TOLERANCES:</text>
<text x="232.2" y="244.6">LINEAIRES:</text>
<text x="232.2" y="247.1">ANGULAIRES:</text>
<text x="244.3" y="252">NOM</text>
<text x="260" y="251.9">SIGNATURE</text>
<text x="277.2" y="251.9">DATE</text>
<text x="330" y="251.9">TITRE:</text>
<text x="230.2" y="256.1">AUTEUR</text>
<text x="230.4" y="260.3">VERIF.</text>
<text x="230.4" y="264.4">APPR.</text>
<text x="230.5" y="268.8">FAB.</text>
<text x="230.7" y="273.1">QUAL.</text>
<text x="285.6" y="272.5">MATERIAU:</text>
<text x="329.6" y="272.5">No. DE PLAN</text>
<text x="330.1" y="285.6">ECHELLE: 1 : 5</text>
<text x="374.5" y="285.6">FEUILLE 1 SUR 1</text>
</g>
</svg>
